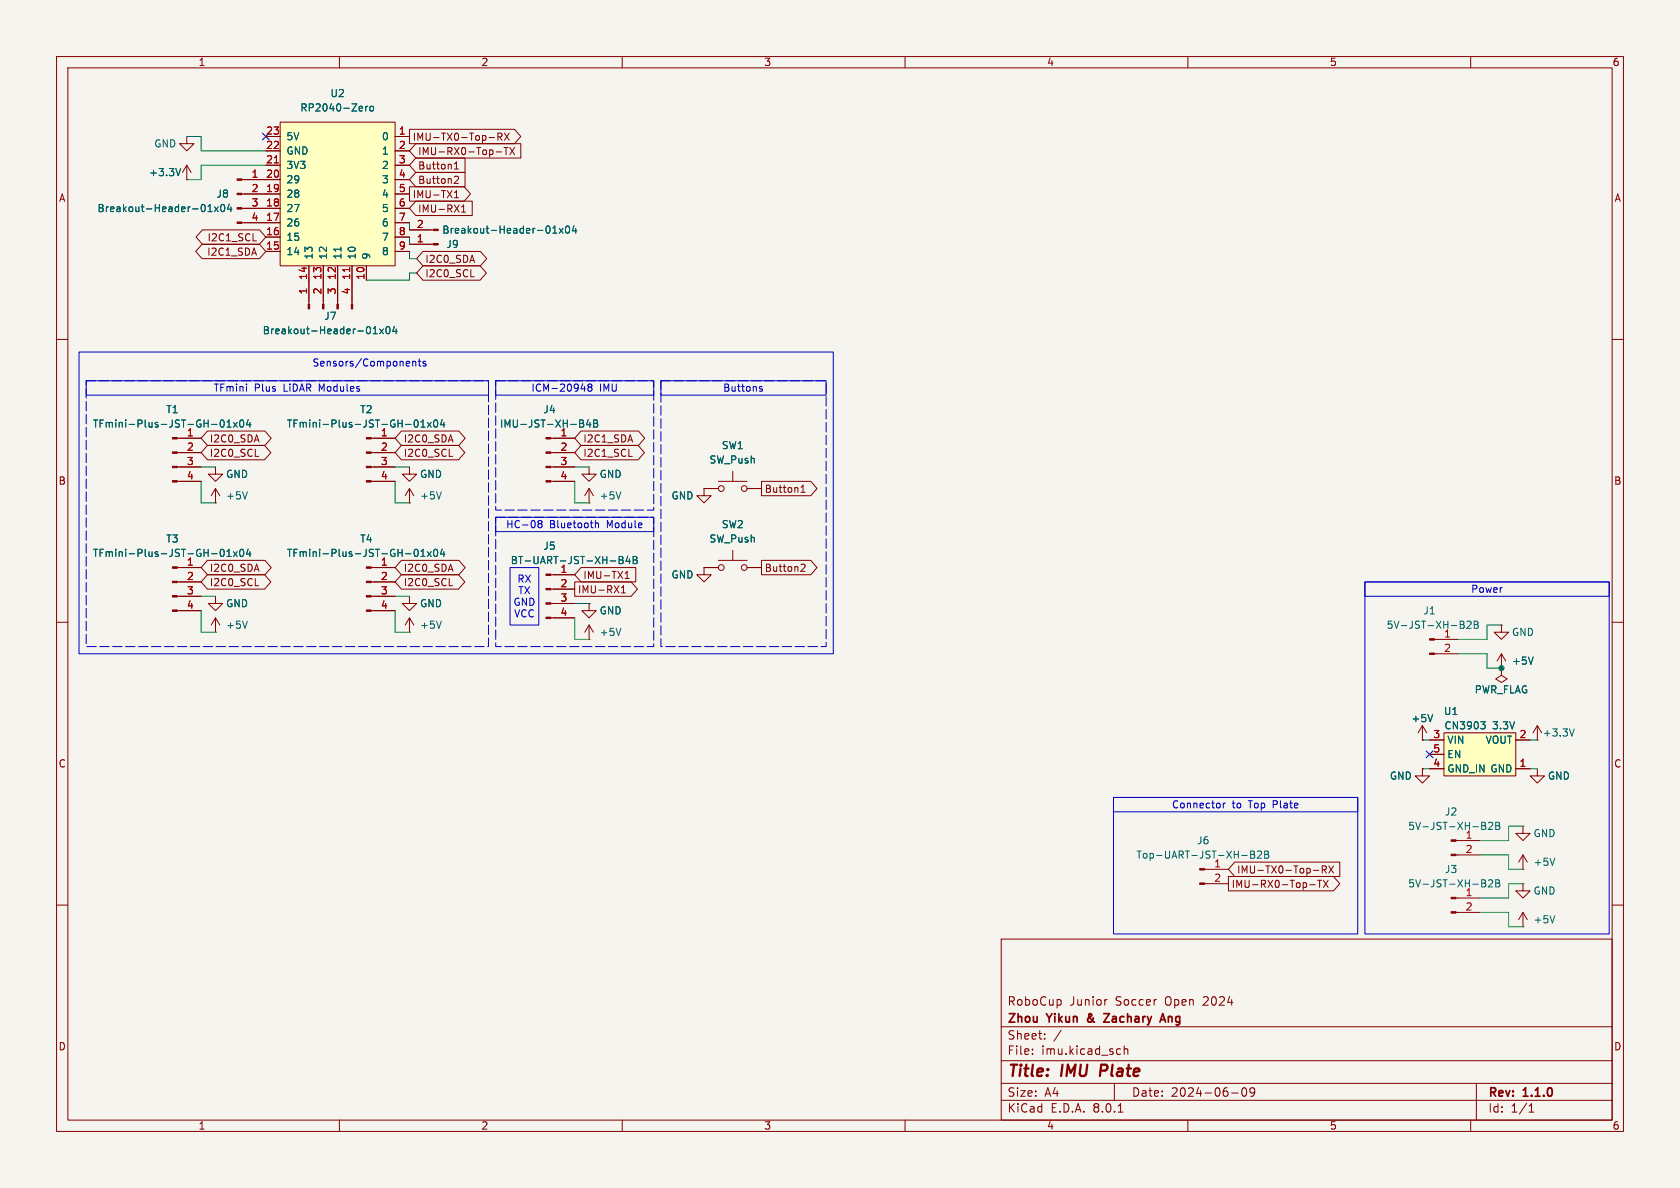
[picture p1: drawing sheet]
<svg xmlns="http://www.w3.org/2000/svg" width="297mm" height="210mm" viewBox="0 0 297 210" stroke-linecap="round" stroke-linejoin="round" font-family="sans-serif">
<path d="M0 0h297v210h-297z" fill="#f5f4ef" stroke="#f5f4ef" stroke-width=".18"/>
<g fill="none" stroke="#840000" stroke-width=".18">
<path d="M10 10h277v190h-277zM12 12h273v186h-273zM60 10v2M110 10v2M160 10v2M210 10v2M260 10v2M33 31.8h.1M33 24.1v1.3h1.3l-1.3 1.3-1.3-1.3h1.3M33 29.2l-.7 1.3M33 29.2v2.6M33 29.2l.8 1.3"/>
<path d="M42.8 39.4h4.2M42.8 36.8h4.2M42.8 34.3h4.2M42.8 31.8h4.2M10 60h2M285 60h2M31.3 77.5h4.3M65.6 77.5h4.2M97.4 77.5h4.2M31.3 85.1h4.3M31.3 82.6h4.3M31.3 80h4.3"/>
<path d="M38.1 82.6v1.2h1.3l-1.3 1.3-1.3-1.3h1.3M38.1 88.9h.1M38.1 86.4v2.5M38.1 86.4l-.8 1.2M38.1 86.4l.8 1.2M65.6 85.1h4.2M65.6 82.6h4.2M65.6 80h4.2M97.4 85.1h4.2M97.4 82.6h4.2M97.4 80h4.2M104.1 82.6v1.2h1.3l-1.3 1.3-1.2-1.3h1.2"/>
<path d="M127 86.4h-2.5v1.2h1.2l-1.2 1.3-1.3-1.3h1.3M127 85.1h5.1M127 99.1h5.1M129.5 83.3v1.8M129.5 97.3v1.8M132.1 86.4h2.5M10 110h2M31.3 108h4.3M31.3 105.4h4.3M31.3 102.9h4.3M31.3 100.3h4.3M38.1 105.4v1.3h1.3l-1.3 1.3-1.3-1.3h1.3"/>
<path d="M38.1 111.8h.1M38.1 109.2l-.8 1.3M38.1 109.2v2.6M38.1 109.2l.8 1.3M65.6 108h4.2M65.6 105.4h4.2M65.6 102.9h4.2M65.6 100.3h4.2M72.4 111.8h.1M72.4 109.2l-.8 1.3M72.4 109.2v2.6M72.4 109.2l.8 1.3"/>
<path d="M104.1 113h.1M104.1 110.5l-.7 1.3M104.1 110.5v2.5M104.1 110.5l.8 1.3M127 100.3h-2.5v1.3h1.2l-1.2 1.3-1.3-1.3h1.3M132.1 100.3h2.5M285 110h2M251.5 135.9v1.3h1.2l-1.2 1.2-1.3-1.2h1.3M251.5 135.9h.1M10 160h2M257.4 151.1h4.2M257.4 148.6h4.2"/>
<path d="M285 160h2M177 166h108v32h-108zM187.5 176.8l.1 .2v.4l-.1 .2M195.7 176.7l-.2 .1M60 198v2M110 198v2M160 198v2M177 194.5h108M177 191.5h108M177 187.5h108M177 181.5h108M182.5 186.3v.1"/>
<path d="M182.5 185.5v.1M184.7 183.6v.1M184.7 182.8v.1M187.6 182.1l-1.3 2M197 191.5v3M197.7 185.4l.4 .1M197.7 196.6h.8M198.1 186.3l-.4 .1M198.7 185.5l.3-.1 .3 .1 .1 .9M198.7 184.9v1.5M210 198v2M217.7 193.2h1.2"/>
<path d="M219.7 192.4l.2-.1a.81 .81 0 0 1 .6 .6 .81 .81 0 0 1-.3 .8l-.2 .1a.81 .81 0 0 1-.3-1.4zM221.8 192.9l-.3 .3h-.3l-.2-.3 .1-.5 .4-.1 .2 .1a.99 .99 0 0 1-.3 1.4h-.3M260 198v2M261 191.5v6.5M270.3 196.6h.9M270.3 195.5l.4-.4v1.5"/>
<circle cx="127.5" cy="86.4" r=".51"/>
<circle cx="131.6" cy="86.4" r=".51"/>
<circle cx="127.5" cy="100.3" r=".51"/>
<circle cx="131.6" cy="100.3" r=".51"/>
</g>
<path d="M194.7 188.2l-.3 2" fill="none" stroke="#840000" stroke-width=".4"/>
<path d="M195.1 179.2h1l-1 1.5h1M192.3 180v.5M205.1 180.7l.5-1.5 .5 1.5M205.2 180.3h.7" fill="none" stroke="#840000" stroke-width=".3"/>
<g fill="#840000" stroke="#840000" stroke-width=".18">
<path d="M96.5 85h.9v.2h-.9z"/>
<path d="M96.5 82.4h.9v.3h-.9z"/>
<path d="M96.5 79.9h.9v.2h-.9z"/>
<path d="M96.5 77.3h.9v.3h-.9z"/>
<path d="M30.5 107.8h.8v.3h-.8z"/>
<path d="M30.5 105.3h.8v.2h-.8z"/>
<path d="M30.5 102.7h.8v.3h-.8z"/>
<path d="M30.5 100.2h.8v.3h-.8z"/>
<path d="M30.5 85h.8v.2h-.8z"/>
<path d="M30.5 82.4h.8v.3h-.8z"/>
<path d="M30.5 79.9h.8v.2h-.8z"/>
<path d="M30.5 77.3h.8v.3h-.8z"/>
<path d="M64.8 85h.8v.2h-.8z"/>
<path d="M64.8 82.4h.8v.3h-.8z"/>
<path d="M64.8 79.9h.8v.2h-.8z"/>
<path d="M64.8 77.3h.8v.3h-.8z"/>
<path d="M41.9 39.2h.9v.3h-.9z"/>
<path d="M41.9 36.7h.9v.3h-.9z"/>
<path d="M41.9 34.2h.9v.2h-.9z"/>
<path d="M41.9 31.6h.9v.3h-.9z"/>
<path d="M64.8 107.8h.8v.3h-.8z"/>
<path d="M64.8 105.3h.8v.2h-.8z"/>
<path d="M64.8 102.7h.8v.3h-.8z"/>
<path d="M64.8 100.2h.8v.3h-.8z"/>
<path d="M256.5 151h.9v.3h-.9z"/>
<path d="M256.5 148.5h.9v.2h-.9z"/>
</g>
<g fill="none" stroke="#006464" stroke-width=".18">
<path d="M31.9 29.8l-.4 1.3M36.8 37.4h.7M36.8 36.5l.3-.4v1.3M37.9 36.6l.7 .8M38.6 36.6l-.7 .8M39.1 36.3l.2-.2a.68 .68 0 0 1 .4 .7 .68 .68 0 0 1-.4 .6l-.2-.1-.1-.4zM40.5 36.1l-.3 .9h.8M40.8 36.6v.8M39 74.4l.2-.2a.68 .68 0 0 1 .5 .7 .68 .68 0 0 1-.5 .6l-.2-.1-.1-.4zM40.1 75.5h.8M40.1 74.6l.4-.4v1.3M41.3 74.7l.6 .8"/>
<path d="M41.9 74.7l-.6 .8M42.5 74.4l.2-.2a.68 .68 0 0 1 .4 .7 .68 .68 0 0 1-.4 .6l-.2-.1-.1-.4zM43.9 74.2l-.3 .9h.8M44.2 74.7v.8M73.3 74.4l.2-.2a.68 .68 0 0 1 .4 .7 .68 .68 0 0 1-.4 .6l-.2-.1-.1-.4zM74.4 75.5h.7M74.4 74.6l.4-.4v1.3M75.6 74.7l.6 .8M76.2 74.7l-.6 .8M76.8 74.4l.2-.2a.68 .68 0 0 1 .4 .7 .68 .68 0 0 1-.4 .6l-.2-.1-.1-.4zM78.2 74.2l-.3 .9h.7M78.5 74.7v.8"/>
<path d="M102.5 74.2l.6 .2v.2l-.2 .2M102.5 74.8h.4M102.9 74.8l.3 .3-.1 .3-.6 .1M104 74.2l-.3 .9h.8M104.3 74.7v.8M105 74.2h.4l.2 .3-.2 .3 .2 .2 .1 .3-.3 .2h-.4zM105 74.8h.4M39 97.2l.2-.1a.68 .68 0 0 1 .5 .6 .68 .68 0 0 1-.5 .7l-.2-.2-.1-.3zM40.1 98.4h.8M40.1 97.5l.4-.4v1.3M41.3 97.5l.6 .9M41.9 97.5l-.6 .9"/>
<path d="M42.5 97.2l.2-.1a.68 .68 0 0 1 .4 .6 .68 .68 0 0 1-.4 .7l-.2-.2-.1-.3zM43.7 86.9l-.4 1.3M43.9 97l-.3 .9h.8M44.2 97.5v.9M73.3 97.2l.2-.1a.68 .68 0 0 1 .4 .6 .68 .68 0 0 1-.4 .7l-.2-.2-.1-.3zM74.4 98.4h.7M74.4 97.5l.4-.4v1.3M75.6 97.5l.6 .9M76.2 97.5l-.6 .9M76.8 97.2l.2-.1a.68 .68 0 0 1 .4 .6 .68 .68 0 0 1-.4 .7l-.2-.2-.1-.3zM78.2 97l-.3 .9h.7M78.5 97.5v.9"/>
<path d="M43.7 109.8l-.4 1.3M78 109.8l-.4 1.3M109.8 111.1l-.5 1.2M262 145.4l.6 .1v.2l-.2 .3M262 146h.4M262.4 146l.3 .2-.1 .3-.6 .1M263.2 145.5l.4-.1 .3 .3-.8 .9h.8M264.4 145.4h.5l.2 .2-.2 .4 .2 .1 .1 .3-.3 .2h-.5zM264.4 146h.5"/>
</g>
<path d="M49.5 21.6h20.3v25.4h-20.3z" fill="#ffffc2"/>
<g fill="none" stroke="#840000" stroke-width=".18">
<path d="M47 24.1h2.5M47 39.4h2.5M47 36.8h2.5M47 34.3h2.5M47 26.7h2.5M47 31.8h2.5M47 29.2h2.5M49.5 21.6h20.3v25.4h-20.3zM69.8 24.1h2.6M69.8 39.4h2.6M69.8 36.8h2.6M69.8 34.3h2.6"/>
<path d="M69.8 26.7h2.6M69.8 31.8h2.6M69.8 29.2h2.6M47 44.5h2.5M47 41.9h2.5M54.6 47v6.7M57.1 47v6.7M59.7 47v6.7M62.2 47v6.7M64.8 47v2.5M69.8 44.5h2.6M69.8 41.9h2.6"/>
<path d="M72.4 40.6h4.2M72.4 43.2h4.2M72.4 82.6v1.2h1.3l-1.3 1.3-1.3-1.3h1.3M104.1 88.9h.1M104.1 86.4l-.7 1.2M104.1 86.4v2.5M104.1 86.4l.8 1.2M72.4 105.4v1.3h1.3l-1.3 1.3-1.3-1.3h1.3M97.4 109.2h4.2M97.4 106.7h4.2M97.4 104.1h4.2M97.4 101.6h4.2"/>
<path d="M104.1 106.7v1.3h1.3l-1.3 1.2-1.2-1.2h1.2M104.1 106.7h.1M253.6 115.6h4.2M253.6 113h4.2M265.4 110.5v1.3h1.3l-1.3 1.2-1.2-1.2h1.2M265.4 110.5h.1M265.4 118.1h.1M265.4 118.1v1.3l1 .6-1 .7-1-.7 1-.6M265.4 115.6l-.7 1.2M265.4 115.6v2.5M265.4 115.6l.8 1.2M251.5 130.8h.1"/>
<path d="M251.5 128.3l-.8 1.2M251.5 128.3v2.5M251.5 128.3l.7 1.2M271.8 130.8h.1M271.8 135.9v1.3h1.2l-1.2 1.2-1.3-1.2h1.3M271.8 128.3l-.8 1.2M271.8 128.3v2.5M271.8 128.3l.7 1.2M213 156.2h4.2M213 153.7h4.2M257.4 158.8h4.2M269.2 153.7h.1"/>
<path d="M269.2 146.1v1.2h1.3l-1.3 1.3-1.2-1.3h1.2M269.2 146.1h.1M269.2 156.2v1.3h1.3l-1.3 1.3-1.2-1.3h1.2M269.2 156.2h.1M269.2 151.1v2.6M269.2 151.1l-.7 1.3M269.2 151.1l.8 1.3M257.4 161.3h4.2M269.2 163.8h.1M269.2 161.3l-.7 1.3M269.2 161.3v2.5M269.2 161.3l.8 1.3"/>
</g>
<path d="M48.5 28.8h.7M61.8 47.3v.7" fill="none" stroke="#a90000" stroke-width=".18"/>
<g fill="none" stroke="#006464" stroke-width=".18">
<path d="M64.6 18.8v.8M65 18.8l-.4 .2M65.4 18.9l.2-.1 .4 .1v.5l-.1 .2h-.3l-.2-.1zM101.5 39.9l-.3 .9h.8M60.3 43.7v.7M66 59h.7M66 58.1l.3-.4v1.3M67.1 58.2l.7 .8M67.8 58.2l-.7 .8M68.4 57.8l.1-.1a.68 .68 0 0 1 .5 .7 .68 .68 0 0 1-.5 .6 .84 .84 0 0 1-.1-1.2zM69.7 57.7l-.3 .9h.8M70 58.2v.8"/>
<path d="M97.7 41.2h.8M97.7 40.3l.4-.4v1.3M98.9 40.4l.6 .8M99.5 40.4l-.6 .8M100.1 40l.2-.1a.68 .68 0 0 1 .4 .7 .68 .68 0 0 1-.4 .6 .84 .84 0 0 1-.2-1.2zM101.8 40.4v.8M109.5 98.4h.4l.2 .2-.2 .4 .2 .1 .1 .3-.3 .2h-.4zM109.5 99h.4M109.8 86.9l-.5 1.3M111 98.3l-.3 .9h.8M111.3 98.8v.8M111.9 98.4h.5l.2 .2-.2 .4 .2 .1 .1 .3-.3 .2h-.5z"/>
<path d="M111.9 99h.5M258.1 109.8l.6 .1 .1 .3-.2 .2M258.1 110.4h.5M258.6 110.4l.3 .2-.1 .3-.7 .2M259.4 109.9l.4-.1 .3 .4-.8 .9h.8M260.6 109.8h.4l.3 .2-.3 .4 .3 .1v.3l-.2 .3h-.5zM260.6 110.4h.4M271.1 116.1l-.5 1.3M253.3 126.3l-.4 1.3M278.3 128.8l-.4 1.3M221.1 150.4h.4l.3 .3-.3 .3 .3 .2v.3l-.2 .2h-.5zM221.1 151h.4"/>
<path d="M222.3 150.6l.5-.2 .2 .4-.8 .9h.8M223.6 150.4h.4l.2 .3-.2 .3 .2 .2 .1 .3-.2 .2h-.5zM223.6 151h.4M262 155.5l.6 .1v.3l-.2 .2M262 156.1h.4M262.4 156.1l.3 .3-.1 .3-.6 .1M263.2 155.6l.4-.1 .3 .4-.8 .9h.8M264.4 155.5h.5l.2 .3-.2 .3 .2 .1 .1 .3-.3 .3h-.5zM264.4 156.1h.5M274.9 151.7l-.5 1.3M274.9 161.9l-.5 1.2"/>
</g>
<g fill="#840000" stroke="#840000" stroke-width=".18">
<path d="M256.5 161.2h.9v.2h-.9z"/>
<path d="M256.5 158.6h.9v.3h-.9z"/>
<path d="M96.5 109.1h.9v.2h-.9z"/>
<path d="M96.5 106.6h.9v.2h-.9z"/>
<path d="M96.5 104h.9v.3h-.9z"/>
<path d="M96.5 101.5h.9v.2h-.9z"/>
<path d="M62.1 53.7h.3v.9h-.3z"/>
<path d="M59.6 53.7h.2v.9h-.2z"/>
<path d="M57 53.7h.3v.9h-.3z"/>
<path d="M54.5 53.7h.2v.9h-.2z"/>
<path d="M76.6 40.5h.9v.3h-.9z"/>
<path d="M76.6 43.1h.9v.2h-.9z"/>
<path d="M252.7 115.4h.9v.3h-.9z"/>
<path d="M252.7 112.9h.9v.3h-.9z"/>
<path d="M212.1 156.1h.9v.2h-.9z"/>
<path d="M212.1 153.5h.9v.3h-.9z"/>
</g>
<path d="M255.3 129.5h12.7v7.7h-12.7z" fill="#ffffc2"/>
<g fill="none" stroke="#840000" stroke-width=".18">
<path d="M33 31.8h.1M43.2 31.8h6.3M43.2 34.3h6.3M43.2 36.8h6.3M43.2 39.4h6.3M47 24.1h2.5M47 26.7h2.5M47 29.2h2.5M69.8 31.8h2.6M69.8 34.3h2.6M69.8 36.8h2.6M69.8 39.4h2.6"/>
<path d="M69.8 24.1h2.6M69.8 26.7h2.6M69.8 29.2h2.6M72.4 33h9.7l1.1 1.3-1.1 1.3h-9.7zM72.4 22.9h18.6l1.1 1.2-1.1 1.3h-18.6zM73.5 35.6h10v2.5h-10l-1.1-1.3zM73.5 30.5h8.7v2.5h-8.7l-1.1-1.2zM73.5 25.4h18.6v2.5h-18.6l-1.1-1.2zM73.5 27.9h8.7v2.6h-8.7l-1.1-1.3zM80.3 29l.4-.4v1.3M80.3 29.9h.8M80.3 35h.8"/>
<path d="M80.3 34.1l.4-.4v1.3M80.4 31.2h.4l.3 .3-.8 .9h.8M81.6 37.5h.7M81.6 36.6l.4-.4v1.3M86.5 24.3h.9M87.7 26.9h1M88 24.2l.6-.1 .2-.1-.1-.3-.7-.2v1.3M88.3 24.2l.5 .6M89.1 26.1h.7M89.2 23.5l.8 1.3M89.5 26.1v1.2M90 23.5l-.8 1.3"/>
<path d="M90.1 26.1l.9 1.2M91 26.1l-.9 1.2M35.7 43.2h10.2l1.1 1.3-1.1 1.2h-10.2l-1.1-1.2zM35.8 40.6h10.1l1.1 1.3-1.1 1.3h-10.1l-1.1-1.3zM44.7 42.6h.6M47 44.5h2.5M47 41.9h2.5M54.6 47v6.3M57.1 47v6.3M59.7 47v6.3M62.2 47v6.3M64.8 47v2.5"/>
<path d="M69.8 44.5h2.6M69.8 41.9h2.6M72.4 43.2h3.8M72.4 40.6h3.8M74.8 44.4h10.1l1.1 1.3-1.1 1.3h-10.1l-1.1-1.3zM74.8 47h10.1l1.1 1.3-1.1 1.2h-10.1l-1.1-1.2zM83.2 48.9h.6M31.7 77.5h3.9M36.7 78.7h10.1l1.1 1.3-1.1 1.3h-10.1l-1.1-1.3zM36.7 76.2h10.1l1.1 1.3-1.1 1.2h-10.1l-1.1-1.2zM66 77.5h3.8M71 76.2h10.1l1.1 1.3-1.1 1.2h-10.1l-1.2-1.2z"/>
<path d="M71 78.7h10.1l1.1 1.3-1.1 1.3h-10.1l-1.2-1.3zM97.8 77.5h3.8M102.7 76.2h10.2l1.1 1.3-1.1 1.2h-10.2l-1.1-1.2zM102.7 78.7h10.1l1.1 1.3-1.1 1.3h-10.1l-1.1-1.3zM31.7 80h3.9M31.7 82.6h3.9M31.7 85.1h3.9M36.7 99.1h10.1l1.1 1.2-1.1 1.3h-10.1l-1.1-1.3zM45.1 80.7h.6M66 80h3.8M66 82.6h3.8M66 85.1h3.8"/>
<path d="M71 99.1h10.1l1.1 1.2-1.1 1.3h-10.1l-1.2-1.3zM72.4 88.9h.1M72.4 86.4l-.8 1.2M72.4 86.4v2.5M72.4 86.4l.8 1.2M79.4 80.7h.6M97.8 80h3.8M97.8 82.6h3.8M97.8 85.1h3.8M111.2 80.7h.6M124.5 86.4h2.5M132.1 86.4h2.5"/>
<path d="M134.6 85.1h8.7l1.1 1.3-1.1 1.2h-8.7zM134.6 99.1h8.7l1.1 1.2-1.1 1.3h-8.7zM141.6 87h.7M141.6 86.1l.4-.3v1.2M141.7 99.8l.4-.1 .2 .4-.8 .9h.8M31.7 100.3h3.9M31.7 102.9h3.9M31.7 105.4h3.9M31.7 108h3.9M36.7 101.6h10.1l1.1 1.3-1.1 1.2h-10.1l-1.1-1.2zM45.1 103.5h.6M66 100.3h3.8"/>
<path d="M66 102.9h3.8M66 105.4h3.8M66 108h3.8M71 101.6h10.1l1.1 1.3-1.1 1.2h-10.1l-1.2-1.2zM79.4 103.5h.6M97.8 101.6h3.8M97.8 104.1h3.8M97.8 106.7h3.8M97.8 109.2h3.8M101.6 102.9h10l1.1 1.2-1.1 1.3h-10zM102.7 100.3h9.7v2.6h-9.7l-1.1-1.3zM104.1 106.7h.1"/>
<path d="M109.9 104.8h.7M109.9 103.9l.3-.4v1.3M110.5 102.3h.7M110.5 101.4l.4-.4v1.3M124.5 100.3h2.5M132.1 100.3h2.5M265.4 118.1h.1M251.5 130.8h.1M251.5 135.9h.1M252.7 135.9h2.6M252.7 130.8h2.6M252.7 133.4h2.6"/>
<path d="M255.3 129.5h12.7v7.7h-12.7zM268 135.9h2.5M268 130.8h2.5M217.2 154.9h18.5l1.2 1.3-1.2 1.3h-18.5zM218.3 152.4h18.6v2.5h-18.6l-1.1-1.2zM231.5 156.4h1M232.2 153.9h1M232.9 155.6h.8M233.3 155.6v1.3M233.8 153.7h.6l.1-.2-.1-.3-.6-.1v1.2M234 155.6l.8 1.3M234.1 153.7l.4 .6"/>
<path d="M234.8 155.6l-.8 1.3M234.9 153.1l.9 1.2M235.8 153.1l-.9 1.2"/>
</g>
<g fill="none" stroke="#006464" stroke-width=".18">
<path d="M64.6 18.8v.8M65 18.8l-.4 .2M65.4 18.9l.2-.1 .4 .1v.5l-.1 .2h-.3l-.2-.1zM31.9 29.8l-.4 1.3M36.8 37.4h.7M36.8 36.5l.3-.4v1.3M37.9 36.6l.7 .8M38.6 36.6l-.7 .8M39.1 36.3l.2-.2a.68 .68 0 0 1 .4 .7 .68 .68 0 0 1-.4 .6l-.2-.1-.1-.4zM40.5 36.1l-.3 .9h.8M40.8 36.6v.8M101.5 39.9l-.3 .9h.8"/>
<path d="M60.3 43.7v.7M66 59h.7M66 58.1l.3-.4v1.3M67.1 58.2l.7 .8M67.8 58.2l-.7 .8M68.4 57.8l.1-.1a.68 .68 0 0 1 .5 .7 .68 .68 0 0 1-.5 .6 .84 .84 0 0 1-.1-1.2zM69.7 57.7l-.3 .9h.8M70 58.2v.8M97.7 41.2h.8M97.7 40.3l.4-.4v1.3M98.9 40.4l.6 .8M99.5 40.4l-.6 .8"/>
<path d="M100.1 40l.2-.1a.68 .68 0 0 1 .4 .7 .68 .68 0 0 1-.4 .6 .84 .84 0 0 1-.2-1.2zM101.8 40.4v.8M39 74.4l.2-.2a.68 .68 0 0 1 .5 .7 .68 .68 0 0 1-.5 .6l-.2-.1-.1-.4zM40.1 75.5h.8M40.1 74.6l.4-.4v1.3M41.3 74.7l.6 .8M41.9 74.7l-.6 .8M42.5 74.4l.2-.2a.68 .68 0 0 1 .4 .7 .68 .68 0 0 1-.4 .6l-.2-.1-.1-.4zM43.9 74.2l-.3 .9h.8M44.2 74.7v.8M73.3 74.4l.2-.2a.68 .68 0 0 1 .4 .7 .68 .68 0 0 1-.4 .6l-.2-.1-.1-.4zM74.4 75.5h.7"/>
<path d="M74.4 74.6l.4-.4v1.3M75.6 74.7l.6 .8M76.2 74.7l-.6 .8M76.8 74.4l.2-.2a.68 .68 0 0 1 .4 .7 .68 .68 0 0 1-.4 .6l-.2-.1-.1-.4zM78.2 74.2l-.3 .9h.7M78.5 74.7v.8M102.5 74.2l.6 .2v.2l-.2 .2M102.5 74.8h.4M102.9 74.8l.3 .3-.1 .3-.6 .1M104 74.2l-.3 .9h.8M104.3 74.7v.8M105 74.2h.4l.2 .3-.2 .3 .2 .2 .1 .3-.3 .2h-.4z"/>
<path d="M105 74.8h.4M39 97.2l.2-.1a.68 .68 0 0 1 .5 .6 .68 .68 0 0 1-.5 .7l-.2-.2-.1-.3zM40.1 97.5l.4-.4v1.3M40.1 98.4h.8M41.3 97.5l.6 .9M41.9 97.5l-.6 .9M42.5 97.2l.2-.1a.68 .68 0 0 1 .4 .6 .68 .68 0 0 1-.4 .7l-.2-.2-.1-.3zM43.9 97l-.3 .9h.8M44.2 97.5v.9M73.3 97.2l.2-.1a.68 .68 0 0 1 .4 .6 .68 .68 0 0 1-.4 .7l-.2-.2-.1-.3zM74.4 97.5l.4-.4v1.3M74.4 98.4h.7"/>
<path d="M75.6 97.5l.6 .9M76.2 97.5l-.6 .9M76.8 97.2l.2-.1a.68 .68 0 0 1 .4 .6 .68 .68 0 0 1-.4 .7l-.2-.2-.1-.3zM78 86.9l-.4 1.3M78.2 97l-.3 .9h.7M78.5 97.5v.9M109.5 98.4h.4l.2 .2-.2 .4 .2 .1 .1 .3-.3 .2h-.4zM109.5 99h.4M111 98.3l-.3 .9h.8M111.3 98.8v.8M111.9 98.4h.5l.2 .2-.2 .4 .2 .1 .1 .3-.3 .2h-.5zM111.9 99h.5"/>
<path d="M271.1 116.1l-.5 1.3M253.3 126.3l-.4 1.3M261.8 127.6h.8l-.5 .5 .4 .1 .1 .4-.3 .2h-.3"/>
</g>
<g fill="none" stroke="#0000c2" stroke-width=".18">
<path d="M14 62.2h133.3v53.4h-133.3zM15.2 67.3h71.2v2.6h-71.2zM43.6 67.9v.1M43.6 68.3v.9M73 63.9v.8M73 64l.1-.1h.3l.1 .8M73.9 63.9h.5M74.1 63.4v1.1l.3 .2M75.3 63.9h-.3l-.2 .1v.2l.5 .2v.3h-.5M87.6 67.3h28v2.6h-28zM102.7 68.7h.8M103.3 68.3v.9"/>
<path d="M104.2 68.4l-.3 .3 .1 .3 .2 .2 .3-.1 .2-.2v-.2l-.3-.3M104.2 68.4l-.3-.2 .3-.3h.2l.3 .2-.3 .3M104.2 68.4h.2M116.8 67.3h29.2v2.6h-29.2zM134.3 68.6l.5 .3-.2 .3-.3-.1M134.7 68.4l-.3-.1-.1 .2M87.6 91.4h28v2.6h-28zM95.3 92.6l-.2-.3 .2-.3h.3l.2 .3-.2 .3M95.3 92.6l-.2 .2 .1 .4 .1 .1 .4-.1 .1-.2v-.2l-.2-.2M95.3 92.6h.3M105.3 92v1.3M105.3 92.6l.1-.2 .3 .1 .1 .8"/>
<path d="M90.2 100.3h5v10.2h-5zM241.3 102.9h43.2v2.5h-43.2zM241.3 102.9h43.2v62.2h-43.2zM196.8 141h43.2v2.5h-43.2zM196.8 141h43.2v24.1h-43.2zM216.3 142v.8M216.6 142l-.3 .2"/>
</g>
<path d="M15.2 67.3h71.2v47h-71.2zM87.6 67.3h28v22.9h-28zM116.8 67.3h29.2v47h-29.2zM87.6 91.4h28v22.9h-28z" fill="none" stroke="#0000c2" stroke-width=".18" stroke-dasharray="1.7 .6"/>
<g fill="none" stroke="#009600" stroke-width=".18">
<path d="M33 24.1h2.6v2.6h11.4M47 29.2h-11.4v2.6h-2.6M72.4 39.4v1.2M72.4 41.9v1.3M72.4 44.5v1.2h1.3M73.7 48.3h-1.3v1.2h-7.6M35.6 85.1v3.8h2.5M35.6 82.6h2.5M69.8 85.1v3.8h2.6M69.8 82.6h2.6M101.6 85.1v3.8h2.5M101.6 82.6h2.5"/>
<path d="M35.6 108v3.8h2.5M35.6 105.4h2.5M69.8 108v3.8h2.6M69.8 105.4h2.6M101.6 109.2v3.8h2.5M101.6 106.7h2.5M257.8 115.6h5.1v2.5h2.5M265.4 110.5h-2.5v2.5h-5.1M251.5 130.8h1.2M251.5 135.9h1.2M270.5 130.8h1.3M270.5 135.9h1.3"/>
<path d="M261.6 151.1h5.1v2.6h2.5M269.2 146.1h-2.5v2.5h-5.1M269.2 156.2h-2.5v2.6h-5.1M261.6 161.3h5.1v2.5h2.5"/>
</g>
<path d="M46.4 23.5l1.2 1.2M47.6 23.5l-1.2 1.2M252.1 132.7l1.2 1.3M253.3 132.7l-1.2 1.3" fill="none" stroke="#000084" stroke-width=".18"/>
<path d="M48.5 28.8h.7M61.8 47.3v.7" fill="none" stroke="#a90000" stroke-width=".18"/>
<circle cx="265.4" cy="118.1" r=".46" fill="#009600" stroke="#009600" stroke-width=".18"/>
<g font-size="2.8" fill="#840000">
<text x="178" y="190.9">Title:</text>
<text x="187.7" y="190.9">IMU</text>
<text x="195.3" y="190.9">Plate</text>
</g>
<g font-size="2.1" fill="#840000">
<text x="178" y="178">RoboCup</text>
<text x="189.1" y="178">Junior</text>
<text x="197.2" y="178">Soccer</text>
<text x="206.1" y="178">Open</text>
<text x="213" y="178">2024</text>
<text x="178" y="184">Sheet:</text>
<text x="178" y="181.2">Zhou</text>
<text x="185.2" y="181.2">Yikun</text>
<text x="192.9" y="181.2">&amp;</text>
<text x="196.5" y="181.2">Zachary</text>
<text x="207.1" y="181.2">Ang</text>
<text x="178" y="186.7">File:</text>
<text x="184.1" y="186.7">imu.kicad_sch</text>
<text x="178" y="196.9">KiCad</text>
<text x="178" y="194.1">Size:</text>
<text x="184.7" y="194.1">A4</text>
<text x="185.7" y="196.9">E.D.A.</text>
<text x="193.3" y="196.9">8.0.1</text>
<text x="200" y="194.1">Date:</text>
<text x="207" y="194.1">2024-06-09</text>
<text x="263" y="194.3">Rev:</text>
<text x="263" y="196.9">Id:</text>
<text x="267.1" y="196.9">1/1</text>
<text x="269.4" y="194.3">1.1.0</text>
</g>
<g font-size="1.8" fill="#840000">
<text x="35" y="11.9">1</text>
<text x="85" y="11.9">2</text>
<text x="135" y="11.9">3</text>
<text x="185" y="11.9">4</text>
<text x="235" y="11.9">5</text>
<text x="285" y="11.9">6</text>
<text x="72.9" y="25.1">IMU-TX0-Top-RX</text>
<text x="73.8" y="27.6">IMU-RX0-Top-TX</text>
<text x="10.3" y="35.9">A</text>
<text x="72.9" y="35.2">IMU-TX1</text>
<text x="73.8" y="32.7">Button2</text>
<text x="73.8" y="30.2">Button1</text>
<text x="285.3" y="35.9">A</text>
<text x="73.8" y="37.8">IMU-RX1</text>
<text x="36.5" y="45.4">I2C1_SDA</text>
<text x="36.6" y="42.9">I2C1_SCL</text>
<text x="75.1" y="46.7">I2C0_SDA</text>
<text x="75.1" y="49.2">I2C0_SCL</text>
<text x="37" y="81">I2C0_SCL</text>
<text x="37" y="78.4">I2C0_SDA</text>
<text x="71.3" y="78.4">I2C0_SDA</text>
<text x="71.3" y="81">I2C0_SCL</text>
<text x="103" y="78.4">I2C1_SDA</text>
<text x="103" y="81">I2C1_SCL</text>
<text x="10.3" y="85.9">B</text>
<text x="135.1" y="87.3">Button1</text>
<text x="285.3" y="85.9">B</text>
<text x="37" y="101.3">I2C0_SDA</text>
<text x="71.3" y="101.3">I2C0_SDA</text>
<text x="135.1" y="101.3">Button2</text>
<text x="37" y="103.8">I2C0_SCL</text>
<text x="71.3" y="103.8">I2C0_SCL</text>
<text x="102.1" y="105.1">IMU-RX1</text>
<text x="103" y="102.6">IMU-TX1</text>
<text x="10.3" y="135.9">C</text>
<text x="285.3" y="135.9">C</text>
<text x="218.6" y="154.6">IMU-TX0-Top-RX</text>
<text x="217.6" y="157.2">IMU-RX0-Top-TX</text>
<text x="10.3" y="185.9">D</text>
<text x="285.3" y="185.9">D</text>
<text x="35" y="199.9">1</text>
<text x="85" y="199.9">2</text>
<text x="135" y="199.9">3</text>
<text x="185" y="199.9">4</text>
<text x="235" y="199.9">5</text>
<text x="285" y="199.9">6</text>
</g>
<g font-size="1.8" fill="#006464">
<text x="58.3" y="17.4">U2</text>
<text x="53" y="19.9">RP2040-Zero</text>
<text x="27.2" y="26.3">GND</text>
<text x="50.5" y="27.5">GND</text>
<text x="50.5" y="25">5V</text>
<text x="67.4" y="25">0</text>
<text x="67.4" y="27.5">1</text>
<text x="26.3" y="31.3">+3.3V</text>
<text x="38.2" y="35.2">J8</text>
<text x="50.5" y="35.2">28</text>
<text x="50.5" y="32.6">29</text>
<text x="50.5" y="30.1">3V3</text>
<text x="67.4" y="30.1">2</text>
<text x="67.4" y="32.6">3</text>
<text x="67.4" y="35.2">4</text>
<text x="17.1" y="37.7">Breakout-Header-01x04</text>
<text x="50.5" y="40.2">26</text>
<text x="50.5" y="37.7">27</text>
<text x="67.4" y="37.7">5</text>
<text x="67.4" y="40.2">6</text>
<text x="78.1" y="41.5">Breakout-Header-01x04</text>
<text x="50.5" y="45.3">14</text>
<text x="50.5" y="42.8">15</text>
<text x="55.5" y="46" transform="rotate(-90 55.5 46)">13</text>
<text x="58" y="46" transform="rotate(-90 58 46)">12</text>
<text x="60.6" y="46" transform="rotate(-90 60.6 46)">11</text>
<text x="63.1" y="46" transform="rotate(-90 63.1 46)">10</text>
<text x="65.6" y="46" transform="rotate(-90 65.6 46)">9</text>
<text x="67.4" y="42.8">7</text>
<text x="67.4" y="45.3">8</text>
<text x="78.8" y="44">J9</text>
<text x="46.3" y="59.3">Breakout-Header-01x04</text>
<text x="57.2" y="56.7">J7</text>
<text x="16.3" y="75.8">TFmini-Plus-JST-GH-01x04</text>
<text x="29.3" y="73.3">T1</text>
<text x="50.6" y="75.8">TFmini-Plus-JST-GH-01x04</text>
<text x="63.6" y="73.3">T2</text>
<text x="88.3" y="75.8">IMU-JST-XH-B4B</text>
<text x="96" y="73.3">J4</text>
<text x="125.3" y="82.1">SW_Push</text>
<text x="127.5" y="79.6">SW1</text>
<text x="39.9" y="84.7">GND</text>
<text x="39.9" y="88.5">+5V</text>
<text x="74.2" y="84.7">GND</text>
<text x="74.2" y="88.5">+5V</text>
<text x="105.9" y="84.7">GND</text>
<text x="105.9" y="88.5">+5V</text>
<text x="118.6" y="88.5">GND</text>
<text x="127.5" y="93.6">SW2</text>
<text x="16.3" y="98.7">TFmini-Plus-JST-GH-01x04</text>
<text x="29.3" y="96.1">T3</text>
<text x="50.6" y="98.7">TFmini-Plus-JST-GH-01x04</text>
<text x="63.6" y="96.1">T4</text>
<text x="90.2" y="99.9">BT-UART-JST-XH-B4B</text>
<text x="96" y="97.4">J5</text>
<text x="125.3" y="96.1">SW_Push</text>
<text x="39.9" y="107.5">GND</text>
<text x="74.2" y="107.5">GND</text>
<text x="118.6" y="102.5">GND</text>
<text x="39.9" y="111.4">+5V</text>
<text x="74.2" y="111.4">+5V</text>
<text x="105.9" y="112.6">+5V</text>
<text x="105.9" y="108.8">GND</text>
<text x="245" y="111.4">5V-JST-XH-B2B</text>
<text x="251.5" y="108.8">J1</text>
<text x="267.2" y="112.6">GND</text>
<text x="267.2" y="117.7">+5V</text>
<text x="260.6" y="122.8">PWR_FLAG</text>
<text x="249.4" y="127.9">+5V</text>
<text x="255.2" y="126.6">U1</text>
<text x="255.3" y="129.1">CN3903</text>
<text x="255.8" y="131.7">VIN</text>
<text x="262.5" y="131.7">VOUT</text>
<text x="263.9" y="129.1">3.3V</text>
<text x="272.6" y="130.4">+3.3V</text>
<text x="255.8" y="136.8">GND_IN GND</text>
<text x="255.8" y="134.2">EN</text>
<text x="245.6" y="138">GND</text>
<text x="273.6" y="138">GND</text>
<text x="211.5" y="149.5">J6</text>
<text x="248.8" y="146.9">5V-JST-XH-B2B</text>
<text x="255.3" y="144.4">J2</text>
<text x="271" y="148.2">GND</text>
<text x="200.8" y="152">Top-UART-JST-XH-B2B</text>
<text x="255.3" y="154.5">J3</text>
<text x="271" y="153.3">+5V</text>
<text x="248.8" y="157.1">5V-JST-XH-B2B</text>
<text x="271" y="158.3">GND</text>
<text x="271" y="163.4">+5V</text>
</g>
<g font-size="1.8" fill="#a90000">
<text x="46.9" y="23.9">23</text>
<text x="70.4" y="23.9">1</text>
<text x="46.9" y="29">21</text>
<text x="46.9" y="26.4">22</text>
<text x="70.4" y="26.4">2</text>
<text x="70.4" y="29">3</text>
<text x="44.4" y="31.5">1</text>
<text x="44.4" y="34">2</text>
<text x="46.9" y="34">19</text>
<text x="46.9" y="31.5">20</text>
<text x="70.4" y="31.5">4</text>
<text x="70.4" y="34">5</text>
<text x="44.4" y="36.6">3</text>
<text x="44.4" y="39.1">4</text>
<text x="46.9" y="41.7">16</text>
<text x="46.9" y="39.1">17</text>
<text x="46.9" y="36.6">18</text>
<text x="70.4" y="36.6">6</text>
<text x="70.4" y="39.1">7</text>
<text x="70.4" y="41.7">8</text>
<text x="73.6" y="40.4">2</text>
<text x="46.9" y="44.2">15</text>
<text x="70.4" y="44.2">9</text>
<text x="73.6" y="42.9">1</text>
<text x="54.4" y="52.1" transform="rotate(-90 54.4 52.1)">1</text>
<text x="54.4" y="49.6" transform="rotate(-90 54.4 49.6)">14</text>
<text x="56.9" y="52.1" transform="rotate(-90 56.9 52.1)">2</text>
<text x="56.9" y="49.6" transform="rotate(-90 56.9 49.6)">13</text>
<text x="59.4" y="52.1" transform="rotate(-90 59.4 52.1)">3</text>
<text x="59.4" y="49.6" transform="rotate(-90 59.4 49.6)">12</text>
<text x="62" y="52.1" transform="rotate(-90 62 52.1)">4</text>
<text x="62" y="49.6" transform="rotate(-90 62 49.6)">11</text>
<text x="64.5" y="49.6" transform="rotate(-90 64.5 49.6)">10</text>
<text x="32.9" y="77.2">1</text>
<text x="67.2" y="77.2">1</text>
<text x="99" y="77.2">1</text>
<text x="32.9" y="79.8">2</text>
<text x="32.9" y="82.3">3</text>
<text x="67.2" y="79.8">2</text>
<text x="67.2" y="82.3">3</text>
<text x="99" y="79.8">2</text>
<text x="99" y="82.3">3</text>
<text x="32.9" y="84.8">4</text>
<text x="67.2" y="84.8">4</text>
<text x="99" y="84.8">4</text>
<text x="32.9" y="100.1">1</text>
<text x="67.2" y="100.1">1</text>
<text x="99" y="101.3">1</text>
<text x="32.9" y="102.6">2</text>
<text x="32.9" y="105.2">3</text>
<text x="32.9" y="107.7">4</text>
<text x="67.2" y="102.6">2</text>
<text x="67.2" y="105.2">3</text>
<text x="67.2" y="107.7">4</text>
<text x="99" y="103.9">2</text>
<text x="99" y="106.4">3</text>
<text x="99" y="109">4</text>
<text x="255.2" y="112.8">1</text>
<text x="255.2" y="115.3">2</text>
<text x="253.3" y="130.6">3</text>
<text x="268.5" y="130.6">2</text>
<text x="253.3" y="135.6">4</text>
<text x="253.3" y="133.1">5</text>
<text x="268.5" y="135.6">1</text>
<text x="259" y="148.3">1</text>
<text x="214.6" y="153.4">1</text>
<text x="214.6" y="156">2</text>
<text x="259" y="150.9">2</text>
<text x="259" y="158.5">1</text>
<text x="259" y="161">2</text>
</g>
<g font-size="1.8" fill="#0000c2">
<text x="55.1" y="65">Sensors/Components</text>
<text x="37.7" y="69.4">TFmini</text>
<text x="44.9" y="69.4">Plus</text>
<text x="50.2" y="69.4">LiDAR</text>
<text x="56.7" y="69.4">Modules</text>
<text x="93.8" y="69.4">ICM-20948</text>
<text x="106" y="69.4">IMU</text>
<text x="127.7" y="69.4">Buttons</text>
<text x="89.4" y="93.6">HC-08</text>
<text x="97.1" y="93.6">Bluetooth</text>
<text x="107.4" y="93.6">Module</text>
<text x="90.7" y="107.3">GND</text>
<text x="91.4" y="103.2">RX</text>
<text x="91.5" y="105.3">TX</text>
<text x="260" y="105">Power</text>
<text x="90.8" y="109.3">VCC</text>
<text x="207.1" y="143.1">Connector</text>
<text x="217.8" y="143.1">to</text>
<text x="220.9" y="143.1">Top</text>
<text x="225.3" y="143.1">Plate</text>
</g>
</svg>
